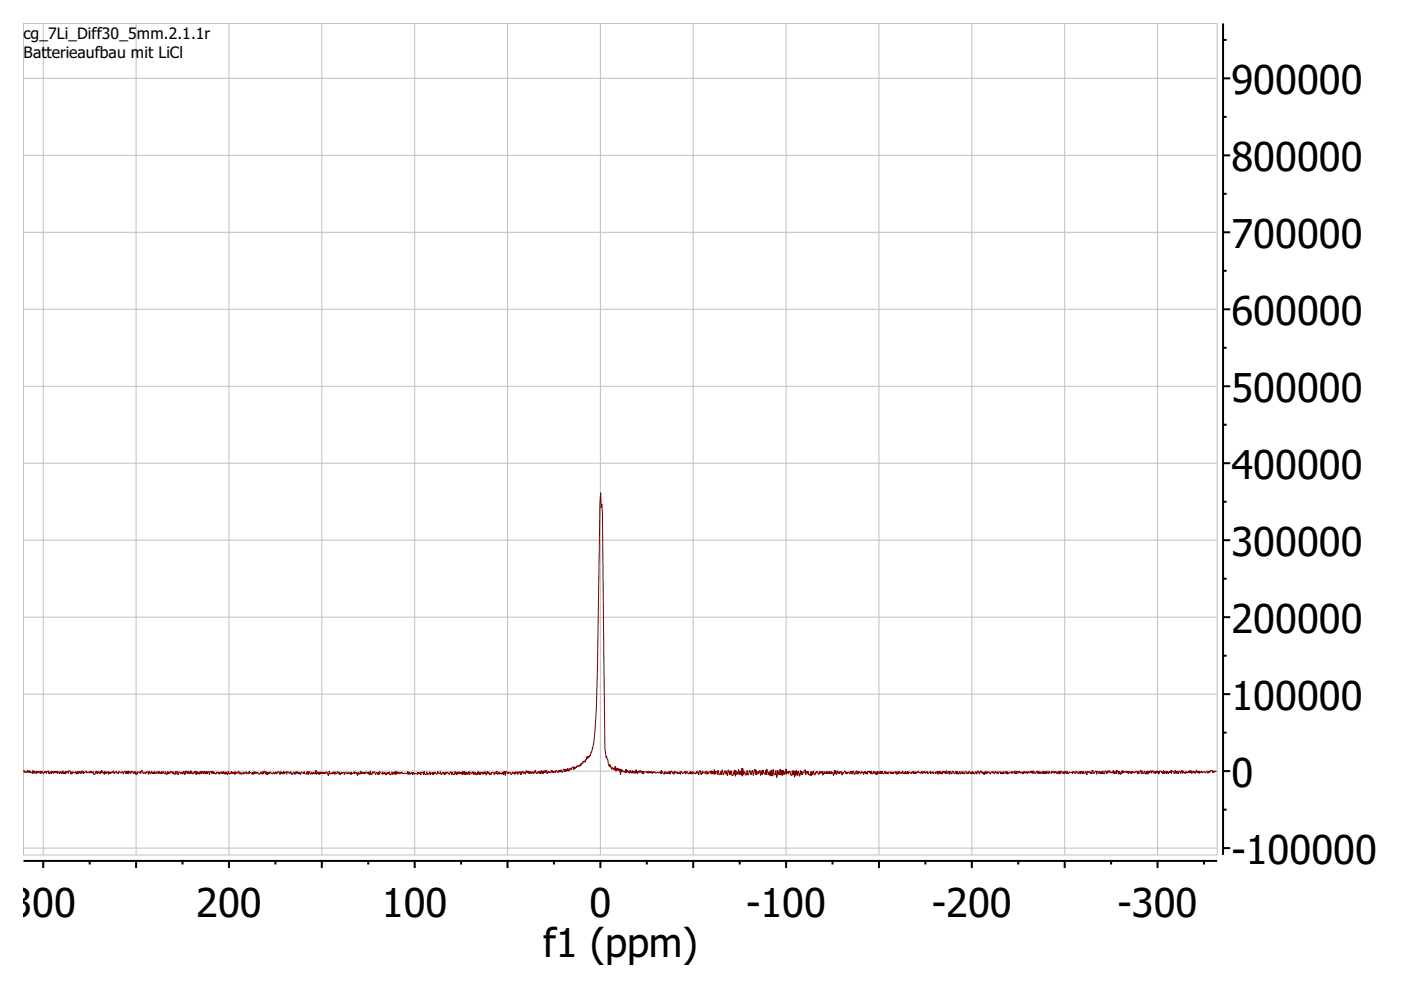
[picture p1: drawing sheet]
<svg xmlns="http://www.w3.org/2000/svg" width="297mm" height="210mm" viewBox="0 0 297 210" stroke-linecap="round" stroke-linejoin="round" font-family="sans-serif">
<g fill="none" stroke="#000" stroke-width=".42">
<path d="M259.3 5v176.3M259.3 8.5h.8M259.3 16.6h1.5M259.3 24.8h.8M259.3 32.9h1.5M259.3 57.4h.8M259.3 41.1h.8M259.3 49.3h1.5M259.3 73.7h.8M259.3 65.6h1.5M259.3 90.1h.8M259.3 98.2h1.5"/>
<path d="M259.3 81.9h1.5M259.3 106.4h.8M259.3 114.5h1.5M259.3 139h.8M259.3 122.7h.8M259.3 130.9h1.5M259.3 155.3h.8M259.3 147.2h1.5M259.3 171.7h.8M259.3 179.8h1.5M259.3 163.5h1.5M5 182.5h253"/>
<path d="M9.2 182.5v1.6M19 182.5v.8M28.9 182.5v1.6M38.7 182.5v.8M48.5 182.5v1.6M58.4 182.5v.8M68.2 182.5v1.6M78.1 182.5v.8M87.9 182.5v1.6M97.8 182.5v.8M107.6 182.5v1.6M117.4 182.5v.8"/>
<path d="M127.3 182.5v1.6M137.1 182.5v.8M147 182.5v1.6M156.8 182.5v.8M166.7 182.5v1.6M176.5 182.5v.8M186.4 182.5v1.6M196.2 182.5v.8M206 182.5v1.6M215.9 182.5v.8M225.7 182.5v1.6M235.6 182.5v.8"/>
<path d="M245.4 182.5v1.6M255.3 182.5v.8"/>
</g>
<g fill="none" stroke="#c0c0c0" stroke-width=".21">
<path d="M5 16.6h253M5 5h253v176.3h-253zM9.2 5v176.3M28.9 5v176.3M48.5 5v176.3M68.2 5v176.3M87.9 5v176.3M107.6 5v176.3M127.3 5v176.3M147 5v176.3M166.7 5v176.3M186.4 5v176.3"/>
<path d="M206 5v176.3M225.7 5v176.3M245.4 5v176.3M5 32.9h253M5 49.3h253M5 65.6h253M5 98.2h253M5 81.9h253M5 114.5h253M5 130.9h253M5 147.2h253M5 179.8h253"/>
<path d="M5 163.5h253"/>
</g>
<path d="M5 163.6l.1-.3 .1 .4 .2-.1v.2h.2l.3-.5v.5l.3-.4 .1 .5v-.4l.1 .3h.3l.1-.2 .1 .4 .1-.6 .2 .6 .1-.6 .1 .5 .1-.3 .2 .4 .1-.5 .2 .4v-.3l.3-.1v.4l.3-.4 .1 .5v-.4l.3-.1 .2 .5 .2-.1v-.3l.1 .3 .1-.3 .3 .4v-.4h.3l.1 .3v-.5l.1 .7 .3-.5 .2 .4 .1-.5 .1 .4 .1-.3 .2 .4 .1-.4 .2 .2 .2-.2 .1 .3 .2-.4v.5l.4-.4v.4l.3-.4 .2 .5 .3-.7v.6l.3-.3 .1 .4 .1-.5 .1 .4 .1-.3 .2-.1 .2 .4 .1-.5h.3l.2 .6h.2l.1-.4h.2l.1 .2 .3-.2 .1 .3v-.4l.2 .5 .2-.6 .1 .5h.1l.1-.5 .2 .4 .1-.3 .1 .4 .1-.5 .2 .1 .2 .5v-.6l.1 .4 .4-.4 .2 .4 .3-.2 .2 .2 .2-.4 .1 .4 .3-.4v.4l.3-.2 .1 .5 .3-.1 .1-.5 .2-.1 .1 .5v-.4l.1 .4 .3-.4 .3 .5v-.5l.1 .3 .1-.6 .3 .6 .1-.2 .2 .5 .1-.7 .2 .6 .2-.5 .1 .4 .3-.4v.6l.2-.5 .1 .3 .2-.3 .1 .2 .1-.3 .2 .1 .1 .2 .1-.5 .2 .7 .4-.5 .1 .3h.2l.1-.2v.3l.2-.5 .3 .4h.2l.1-.3 .2 .1 .1 .4v-.4l.3-.2 .2 .5h.1l.1-.5 .1 .6 .2-.7v.6l.3-.4 .3 .4v-.5l.4 .1v.3l.2 .1 .1-.4h.1l.1 .5 .1-.5 .1 .6 .2-.1 .1-.5 .4 .3 .2-.3v.4l.2-.6h.2l.1 .6 .4-.2 .3 .2v-.3l.3-.1 .2 .6 .1-.7 .2 .5 .4-.4v.4l.2-.3v.3l.2-.3 .1 .4 .1-.5 .3 .5 .1-.4 .2-.1 .2 .5 .1-.6 .2 .6 .2-.3 .2 .2v-.5l.1 .5 .3-.4 .1 .4h.2l.1-.4 .2 .7 .2-.2 .1-.5 .1 .5 .2-.4 .1 .3 .2-.5 .3 .4v-.3l.2 .4v-.4l.1 .5 .2 .1 .2-.7 .1 .7v-.6h.3l.1 .7 .2-.2v-.4h.3l.1 .4 .4-.4v.4l.3-.6 .2 .8 .1-.8 .1 .5 .1-.4 .1-.1 .2 .5 .2-.4 .1 .5 .3-.7v.7l.1-.5 .5 .5 .2-.6 .2 .6 .1-.6 .1 .7 .2-.6 .1 .5 .3-.4 .1 .5 .2-.6 .2 .5 .1-.6 .4 .5v-.5l.2 .5 .1-.4 .2 .5 .1-.5 .2 .4 .1-.4 .2 .1 .1 .6 .1-.7h.4v.4l.2-.5v.6l.2-.4 .1 .3 .1-.2 .1 .2 .3 .1v-.4h.2l.1 .3 .2-.3 .1 .5 .2-.5h.2l.1 .4 .1-.4 .2 .3 .1-.4 .2 .5 .1-.4 .2 .5v-.6l.3 .7 .1-.7h.2v.5h.2l.2-.2 .1 .1v-.5l.3 .5 .1-.3 .1 .3 .1-.3 .2 .5 .1-.6 .1 .3 .2-.1 .1 .2 .3-.5 .1 .5 .1 .1 .2-.3 .1 .4 .2-.4 .3 .3 .1-.4 .1 .4 .4-.5 .1 .5 .3-.3 .2 .3v-.6l.1 .4 .3-.1 .3 .4 .1-.5 .1 .5 .2-.6v.5l.2-.5 .2 .4 .1-.3 .1 .2 .2-.1 .1 .3 .3 .1 .1-.5 .2 .1 .1 .4 .2-.6v.5l.2-.1v-.4l.2-.1 .2 .6 .1-.5 .1 .6 .1-.5v.5l.3-.5 .1 .5 .4-.5 .1 .3 .3 .1 .3-.4 .1 .4 .3-.4 .1 .3 .1 .1 .1-.4h.4l.2 .5v-.5l.2-.1v.4l.2-.3 .2 .4 .2-.6 .1 .6 .1-.3 .3-.1v.5l.2-.6 .6 .4v-.4l.4 .7 .4-.6 .1 .5 .2-.5 .1 .4 .1-.5 .2 .4 .1-.3 .3 .4v-.3h.2l.1 .4 .2-.5 .3 .2 .2-.2 .1 .3v-.4l.1 .5 .4-.1v-.3l.1 .5 .2-.7 .1 .8 .1-.6 .1-.1 .2 .5 .2-.4 .2 .5 .1-.4 .1 .3 .1-.4 .3 .4 .2-.8 .1 .9 .2-.5 .1 .3 .1-.3v.4l.2 .1 .1-.5 .2 .4 .1-.4 .2 .4 .1-.4 .1 .4 .2-.3 .2 .3 .1-.4v.3l.3-.3 .3 .7 .2-.9 .3 .6 .2-.3 .2 .3 .1-.4v.3l.2-.3 .1 .5v-.6l.2 .2 .1 .3 .2-.1 .1-.4 .2 .1 .2 .4 .1-.3 .1 .5 .2-.5 .2 .3 .2-.3h.2l.1 .5 .3-.6 .2 .4 .2-.2 .1 .2v-.4l.4 .4v-.4l.2 .5 .1-.5 .1 .4 .1-.2 .2 .1 .2-.3 .1 .4v-.5l.3 .5 .2-.3 .1 .6 .1-.6 .4 .4 .1-.7 .2 .6v-.5l.1 .5 .3-.4 .2 .4v-.4l.1 .4 .2-.1 .1-.3 .4 .3 .2-.3 .2 .6v-.6l.2-.2v.7h.3l.1-.6 .2 .3 .1-.3 .2 .1 .1 .5 .4-.4 .1 .4 .1 .1v-.5l.2 .4 .1-.6 .6 .5 .1-.5 .1 .5h.2l.1-.4 .3 .7v-.5l.1 .2 .1-.4 .2 .4 .2-.4 .1 .1 .1 .5 .2-.1 .2-.5 .1 .5 .3-.4 .1 .3 .2-.5 .1 .6 .2-.6 .1 .5 .2-.5 .2 .5 .2-.3 .1 .2 .3-.3 .1 .3h.3l.1 .1 .1-.2 .6 .2 .1-.5v.6l.2-.5 .2 .1v.4l.1-.3 .2 .1 .2-.3 .1 .6 .1-.5 .4 .4v-.3l.5 .3 .1-.5 .1 .4 .1-.3 .2 .3 .1-.3 .1 .5 .1-.5 .3 .1 .2-.2v.5l.1-.7 .2 .7h.3v-.6l.2 .6 .1-.3 .1 .2h.2l.1-.5 .1 .7 .1-.5 .4 .3v-.3l.1 .5 .1-.5 .2 .3 .1-.4 .3 .4h.2l.1-.6 .2 .4 .3 .1v-.4l.2 .6h.1l.4-.5 .1 .4 .2 .2 .1-.6 .1 .4 .1-.3 .1 .3 .1-.4 .1 .1 .3 .4 .2-.5h.2l.2 .6v-.6h.2l.1 .5h.3l.1-.6 .2 .4v-.3l.1 .6 .2-.6 .2 .4v-.4h.2l.1 .4 .2-.4v.4l.2-.3 .1 .4 .2-.7 .2 .7 .1-.7 .2 .8 .1-.5 .2 .4 .1-.4 .1 .4 .2-.6 .2 .7v-.5l.2-.1 .2 .4h.1v-.4h.3v.5l.1-.4 .1 .4 .2-.5 .1 .6 .3-.6 .1 .5 .1-.7 .3 .7 .1-.5 .1 .6v-.5h.2l.2 .3 .1-.4 .1 .5 .1-.6 .3 .5v-.5l.2 .8 .2-.8 .1-.1 .1 .5 .2-.2 .1 .4 .4-.4v.4v-.4h.4l.3 .5 .1-.6 .1 .1 .1 .2 .2-.5v.7l.2-.1 .2-.4 .1 .4h.2l.1-.3 .2 .4 .2-.5 .1 .6 .1-.8 .3 .6v-.4v.7l.1-.8 .3 .1 .1 .4 .2-.4 .1 .3 .3-.2 .2 .4 .2-.1 .1-.4 .2 .3 .1-.3 .2 .5 .1-.6v.4l.4-.4v.6l.3-.5 .2 .2v-.3l.3 .7v-.6l.1 .3 .1-.4 .3 .4v-.4l.1 .1 .3 .4 .2-.7 .2 .5v-.4l.3 .2v.3l.1-.5 .1 .5 .2-.4 .2 .4 .2-.4 .1 .3v-.2l.2 .3 .1-.4 .2-.3 .1 .7h.2l.2-.3 .1 .3 .1-.4 .2 .4 .1-.4 .1 .5 .2-.7 .1 .6 .2-.5 .1 .6 .1-.7 .2 .5 .1-.5v.4l.3-.5 .1 .8 .3-.5v.2l.1-.3 .1 .3h.3l.1-.5 .3 .5v-.4l.1 .4 .1-.3 .4 .3v-.4l.6 .4v-.4l.3 .3v-.4l.1 .4 .1-.5 .1 .1 .1 .5 .3-.2v-.5l.3 .1 .1 .5 .1-.6 .1 .4 .2-.4 .1 .4 .1-.6 .2 .6 .2-.5 .2-.1 .1 .3 .1-.1 .1-.4 .3-.1v.6l.1-.6v.4l.3-.1 .1-.3 .1 .2 .2-.5 .1 .3 .2-.4 .2 .3 .1-.4 .2 .2v-.5v.3l.2-.3 .2 .1v-.6l.2 .3 .2-.3 .1 .3 .4-1.3 .1 .6 .2-.5 .1 .2 .2-.5v.2l.8-2.9 .3-2.5 .2-4.3 .3-9.2 .5-35.1 .2-1.8 .1 3.1 .1-.7 .1 1.9 .6 49.7 .2 2.2 .1-.4 .6 2.3 .1-.6 .4 1.1 .1-.4 .4 .6 .3-.9v1.1l.2-.1 .1-.6 .3 .6 .1-.4 .1 .5 .2-.5v1.2l.3-1.1 .1 .5 .1-.3 .4 .4 .1-.2 .2 .4v-.8l.2 .6v-.4l.3 .5 .2-.3v.5l.3-.7 .1 .5 .1 .1 .2-.5 .1 .6 .3-.5 .1 .5 .2-.2 .1-.6v.5l.2 .3 .1-.6 .1 .3 .3 .1 .1-.5 .2 .4 .1-.2 .2 .5 .1-.5 .1 .6 .1-.5 .6 .2 .1-.2 .1 .3 .2-.4 .1 .5 .1-.3 .2-.1 .1 .3 .1-.3 .2 .5 .1-.5h.3l.1 .3 .1-.3v.3l.7-.2 .1 .2 .2-.2 .2 .3 .1-.5v.5v-.7l.6 .9 .2-.6v.4l.4-.3v.4l.2-.5 .1 .4 .3-.1v-.4l.1 .7v-.6l.3-.1 .1 .4 .2-.2 .1 .4h.2v-.6l.2 .4v-.2h.3l.1 .4 .1-.4 .1 .4 .3-.4 .2 .5v-.6l.3 .4h.2l.1-.3 .2 .2 .2-.4v.6l.2-.1v-.3l.3-.1 .1 .5 .3-.1 .1-.3v.4l.1-.5 .2 .5 .1-.5 .2 .4 .2-.3 .1 .3 .2-.1 .1 .2 .2-.6 .1 .5 .1-.3 .2 .6 .1-.8 .3-.1 .2 .8 .2-.8 .1 .6 .2-.4 .4 .5 .1-.6h.1l.1 .7 .2-.5 .2 .4v-.4l.4-.2 .1 .6 .1-.7 .2 .7v-.6l.3 .7 .1-1 .1 .9 .1-.5h.3v.6l.3-.9 .2 1 .3-.3 .1-.5v.8l.3-1.1 .1 1.1 .3-.7 .2-.2 .1 .7 .2-.6 .2 1 .1-1.3 .3 1.1 .2-.9v.7l.1-.7 .2 1.1 .2-.1 .1-.8 .2 .6v-1l.2 1.4 .1-1.3 .1 .9 .1-.6 .3 .6 .1-1.1v1l.2-.7 .1 .9v-.9l.4 1v-1.6l.1 1.8 .1-1.6 .2 1.3 .1-.7 .3 .8 .3-1 .1 1 .2-.3 .2-.7h.1l.2 .9 .3-1 .3 1.1 .2-1.3 .2 .1 .1 1 .1-.9v1l.4-.8v.6l.4-.8v1.1l.3-1 .2 .9 .1-1.1 .1 .6 .3 .3 .2-.8 .1 1v-1.3l.4 1.3 .1-.6 .1 .7 .2-1 .2 1.2 .1-1.4 .2 1.4 .1-1.5 .2 1 .3 .2 .1-.9 .2 1.5 .2-1.6 .3 1 .1-1 .2-.2v1.2l.3-1 .1 1.1 .1-1.1 .2 .9 .1-.6 .2 .5 .2-1.1v1.1l.4-.6 .1 .6 .2-.6 .2 .1v.6l.3 .3 .1-1.1 .1 .9 .2-.9 .2 1.4 .1-1.3 .2 .9v-1l.3 1 .1-.9 .1 .1 .3 1 .1-1.2 .2 .8v-.7l.2 .8 .1-.6 .2 .2 .1-.5 .2-.2 .1 1.1 .2-.7 .1 .3 .2-.4 .1 .7v-.5v.5l.4 .2 .1-.8 .1 .9 .2-.9 .1 .7 .1-.9 .2 .9h.2l.1-.6 .2 .2 .1-.4 .3 .7 .2-.6 .1 .5 .2-.6 .2 .4 .1-.3h.1v.8l.4-.8 .1 .5 .1-.4 .2 .3 .1-.5 .1 .6 .2-.4 .1 .4v-.5h.2l.1 .5 .2-.5v.4l.3-.3 .2 .7 .2-.8 .1 .5v-.8l.3 1 .2-.9 .1 .5 .2 .1 .1-.4 .2 .4v-.3l.2-.1 .3 .7v-.5l.3 .2 .1-.4 .3-.1v.4l.2 .2 .1-.4v.3l.1-.2 .3-.1 .1 .3h.2l.2-.5v.6h.2l.1-.6 .2 .2 .1 .4 .2 .1v-.5l.3-.3 .1 .7 .2-.6 .1 .6 .1-.5 .3 .1v.3l.3-.4 .2 .3 .2-.2v.5l.3-.7 .2 .5v-.3l.3 .5 .1-.6h.2l.1 .3 .2-.4 .1 .6 .2-.5v.5h.2l.2-.6 .1 .5 .2-.4 .2 .6 .2-.6v.6l.1-.6 .4 .4v-.4l.2 .3 .1-.4 .1 .6v-.4l.2-.2 .1 .5 .3 .1 .1-.5h.2l.1 .4v-.4l.2 .5 .2-.4v.4l.3-.4h.3v.3l.2-.3 .2 .3 .1-.3 .2 .3v-.3h.4v.3l.1-.4v.5h.4v-.5l.1 .4 .2-.4 .1 .4v-.3l.3 .3 .3-.5v.5h.1l.2-.3 .2 .4 .1-.6 .1 .6 .4-.5v.5l.1-.4 .3 .2 .2-.1 .1 .2 .1-.3 .1 .2 .2-.4 .2 .6v-.5l.3 .5v-.5l.1 .4 .5-.5 .2 .4 .1-.2 .2 .3 .2-.2v-.3l.1 .5 .2-.4 .2 .3v-.3l.3 .4 .2-.4 .1 .3 .1-.3 .1 .5 .6-.6v.6l.4-.5 .2 .4 .5-.3v.3l.1-.4 .1 .3 .2-.4v.7l.2-.7 .1 .5 .2-.5 .1 .6 .2-.3 .2 .3v-.6h.2l.1 .4 .2-.4 .1 .6 .2-.7 .1 .6 .5-.5v.7l.2-.7 .2 .2v.4l.2-.1 .1-.5h.2l.1 .5h.2l.2-.4v.4l.2-.4 .1 .6 .1-.7 .2 .7 .3-.6 .1 .5 .3-.2 .1-.3 .1 .4 .2-.3v.4l.3-.1v-.4l.2-.1 .1 .5 .3 .1v-.4l.2 .4v-.5h.2l.2 .5 .1-.4 .1 .4 .2-.6v.6l.2-.3 .3 .3 .1-.5h.1l.2 .5 .2-.6 .2 .1 .2 .5 .2-.6h.1l.1 .4 .1-.3 .2 .5 .1-.4 .1 .6 .3-.7v.5l.2-.5 .2 .4v-.3l.3-.1 .4 .5 .1-.4 .2-.1 .2 .3 .1-.3 .2 .5 .3-.6 .1 .4 .2-.3 .2 .5 .1-.4 .4-.1v.5l.3-.4 .1 .4 .1-.5 .1 .4 .4-.1v-.4l.3 .5 .2-.4v.5l.4-.4v.2l.5-.3v.4l.1-.4 .4 .1v.3l.1-.6 .2 .6 .2-.4 .1 .5v-.6l.3 .1v.3l.3-.4v.4h.2l.1-.2h.1l.2 .4 .1-.5 .1 .4 .2-.5 .2 .5 .2-.4v.2l.3 .2v-.4l.1 .3 .1-.2 .3 .2v-.4l.3 .4v-.5l.3 .6 .1-.6 .2 .5v-.2l.2 .3 .4-.5 .1 .5 .2-.5 .1 .5 .2-.4v.4l.3-.4v.3h.3v-.3l.1 .5 .1-.6 .3 .6 .1-.5 .1 .4 .1-.5 .1 .5 .1-.4 .3 .4v-.5l.1 .2 .4 .3 .1-.5 .1 .3 .2-.2 .2 .4 .2-.5 .1 .4 .2-.3 .2 .5 .1-.5 .2 .3v-.4l.1 .6 .1-.7 .2 .6 .1-.4h.2v.3l.3 .1v-.4l.2 .5 .1-.6 .2 .1v.4l.3-.4 .1 .4 .2-.1 .1-.2 .5 .1 .2 .2v-.4l.5 .3v-.3l.1 .4 .1-.4 .2-.1 .1 .4 .3 .1 .1-.4 .3 .5 .1-.6v.3l.2-.2v.5l.3-.5v.4l.4-.1 .1-.3 .3 .7v-.7l.3 .2 .1-.2h.1l.2 .4v-.3l.3 .4v-.8l.3 .2v.5l.6-.5 .1 .7 .1-.7 .2 .1 .1 .4 .2-.1 .1-.4 .3 .6v-.5l.2 .5 .1-.6 .1 .5h.3l.1-.5h.1l.3 .5 .1-.5 .1 .4v-.5h.4v.5l.3-.3v.3h.3l.1-.6 .2 .7 .1-.4 .3 .4 .1-.7 .1 .7 .1-.6 .2 .1 .1 .7 .1-.6 .3 .6 .2-.6v.5l.1-.7h.2v.5l.3-.3 .2 .1 .1-.2 .2 .3v-.2l.2 .3v-.4l.1 .6 .2-.6 .4 .4 .1-.4v.5l.1-.5 .3 .4 .1-.3 .1 .3 .5-.4 .2 .6 .1-.6 .1 .5h.1l.4-.7 .1 .8 .1-.7 .1 .6 .3-.1 .1-.4h.1v.4l.3 .2 .1-.6 .1 .6v-.6l.3 .6 .1-.6 .1 .4 .4-.5v.5l.2-.4 .2-.1 .1 .5 .3-.4v.5l.2-.1v-.5l.2 .4v-.3l.4 .6v-.6l.1 .4 .1-.4h.3l.1 .4v-.4l.2 .5 .2-.6 .1 .7 .1-.6 .3 .4v-.4l.2 .5v-.4h.2l.1 .4 .4-.5v.3l.2-.5 .1 .7 .1-.5h.2l.1 .3 .3 .2v-.7l.2 .7 .1-.5 .1 .5 .1-.5 .2 .5 .2-.5h.2v.4l.2 .1 .2-.7 .2 .7v-.5l.1 .3 .2-.2 .2 .4 .2-.5 .1 .4 .4-.4v.4l.2-.5 .1 .5 .2-.5 .1 .6v-.5l.1 .5 .3-.5 .3 .4 .1-.4 .1 .4 .2-.6 .2 .6 .1-.4 .1 .4 .2-.4v.5l.2-.4 .2 .2 .1-.3 .2 .3 .4-.2 .1 .3 .3-.4 .2 .1 .1 .4 .1-.5 .2 .3v-.4l.2 .3 .1-.3 .3-.1 .1 .5 .1-.3 .1 .3 .2-.3v.2l.2-.2 .2 .1" fill="none" stroke="#800000" stroke-width=".21"/>
<g font-size="10.2">
<text x="261.1" y="19.9">900000</text>
<text x="261.1" y="36.3">800000</text>
<text x="261.1" y="52.6">700000</text>
<text x="261.1" y="68.9">600000</text>
<text x="261.1" y="85.2">500000</text>
<text x="261.1" y="101.5">400000</text>
<text x="261.1" y="117.9">300000</text>
<text x="261.1" y="134.2">200000</text>
<text x="261.1" y="150.5">100000</text>
<text x="261.1" y="166.8">0</text>
<text x="261.1" y="183.1">-100000</text>
<text x="2.2" y="194.5">300</text>
<text x="41.6" y="194.5">200</text>
<text x="81" y="194.5">100</text>
<text x="125" y="194.5">0</text>
<text x="158.2" y="194.5">-100</text>
<text x="197.6" y="194.5">-200</text>
<text x="236.9" y="194.5">-300</text>
<text x="115.1" y="202.9">f1 (ppm)</text>
</g>
<g font-size="4">
<text x="5" y="8.3">cg_</text>
<text x="10.2" y="8.3">7Li_Diff30_5</text>
<text x="29" y="8.3">mm.2.1.1r</text>
<text x="5" y="12.4">Bat</text>
<text x="9.9" y="12.4">terieaufbau mit LiCl</text>
</g>
</svg>
